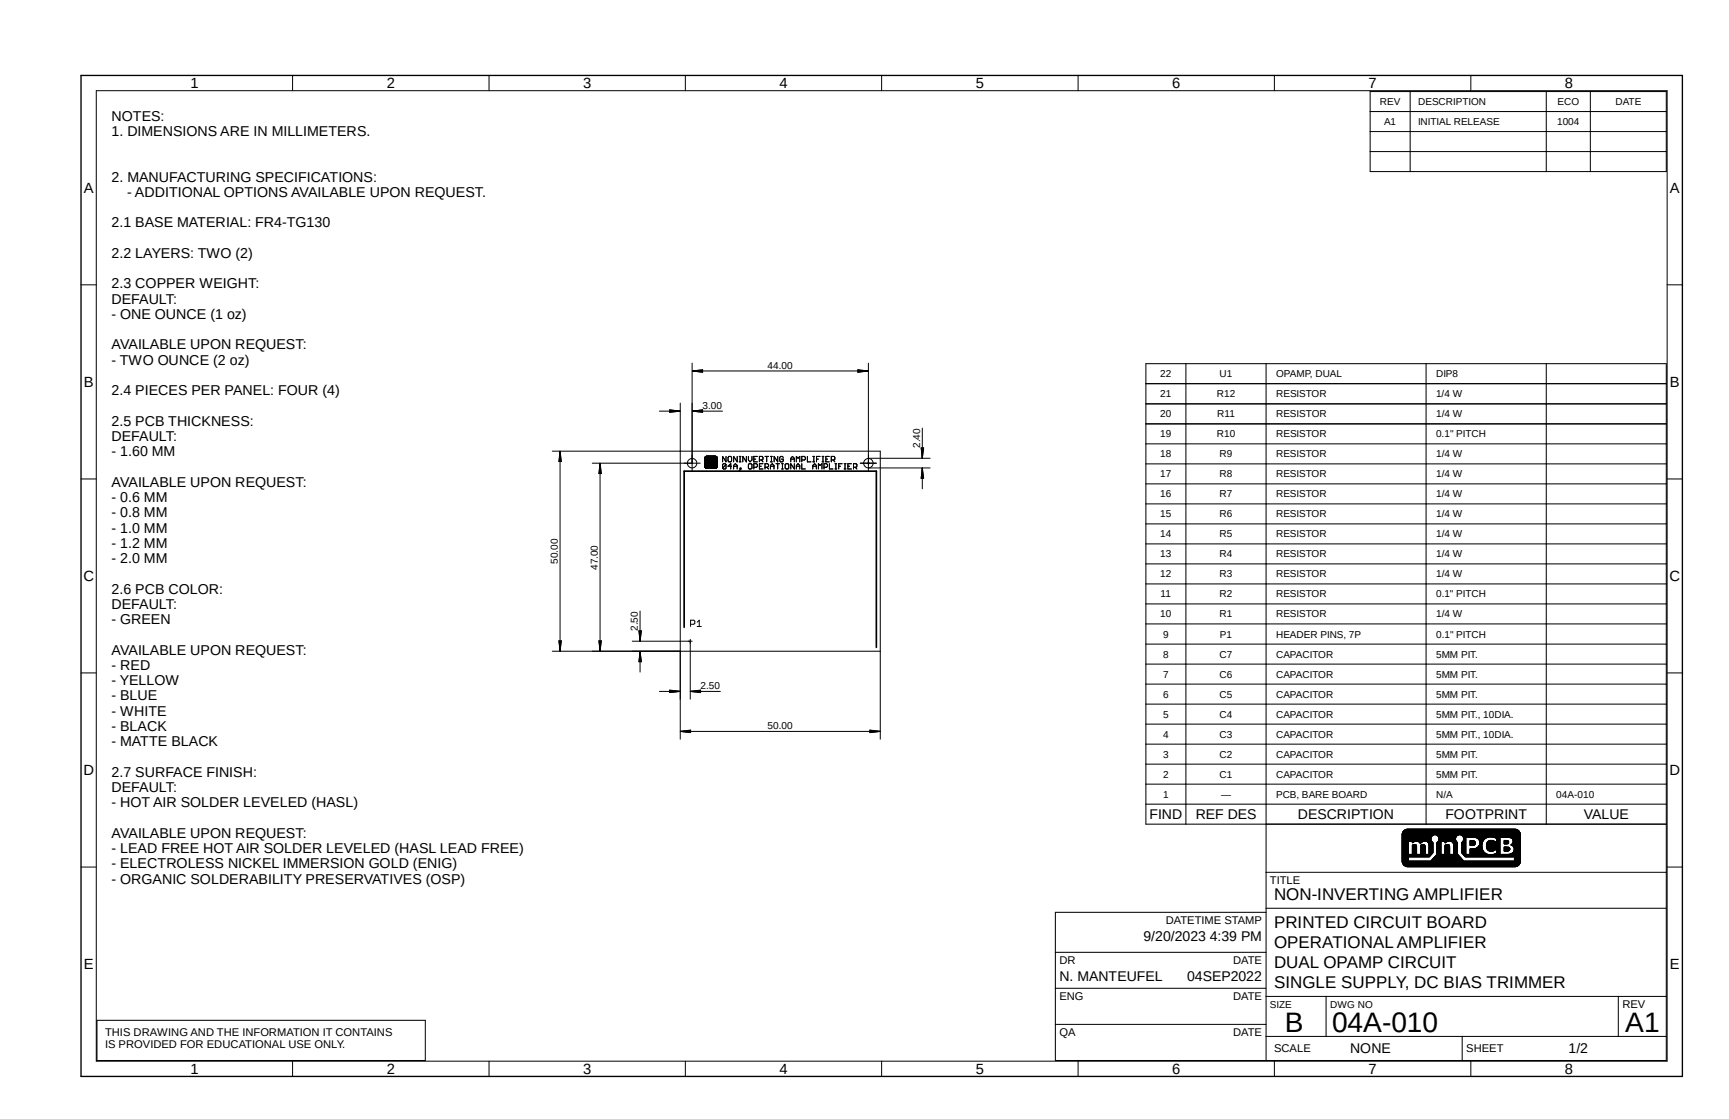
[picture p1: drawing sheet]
<svg xmlns="http://www.w3.org/2000/svg" width="432mm" height="279mm" viewBox="0 0 432 279" stroke-linecap="round" stroke-linejoin="round" font-family="sans-serif">
<path d="M19.7 18.5l400.8 250.8M420.5 18.5l-400.8 250.8" fill="none" stroke="#fff" stroke-width=".25"/>
<path d="M20.2 18.8h400v250h-400z" fill="none" stroke="#000" stroke-width=".34"/>
<g fill="none" stroke="#000" stroke-width=".25">
<path d="M73.1 18.8v3.8M122.1 18.8v3.8M171.2 18.8v3.8M220.2 18.8v3.8M269.2 18.8v3.8M318.3 18.8v3.8M367.3 18.8v3.8M24 22.6h392.3v242.4h-392.3zM342.2 22.9h73.9v19.9h-73.9zM342.2 37.8h73.9M342.2 32.9h73.9M342.2 27.9h73.9"/>
<path d="M352.2 22.9v19.9M386.2 22.9v19.9M397.2 22.9v19.9M20.2 71.1h3.8M416.3 71.1h3.9M172.8 90.7v26.9M172.9 92.6l2.6-.3v.7zM172.9 92.6h43.9M172.9 92.6l2.6 .2M172.9 92.6l2.6 .3M175.5 92.5l-2.6 .1M214.2 92.3l2.6 .3-2.6 .4z"/>
<path d="M214.2 92.5l2.6 .1M216.8 92.6l-2.6 .2M216.8 92.6l-2.6 .3M216.9 90.7v26.9M286.2 95.8h129.9M296.2 90.8v115M316.2 90.8v174M356.2 90.8v115M386.2 90.8v115M20.2 119.6h3.8M137.9 112.6h81.9v72M139.9 112.7l.3 2.5h-.6z"/>
<path d="M139.9 112.7v49.9M139.9 112.7l-.2 2.5M139.9 112.7l.1 2.5M139.9 112.7l-.3 2.5M139.9 112.7l.2 2.5M147.9 115.7h27M149.9 115.7v46.9M149.9 115.7l.3 2.5h-.6zM149.9 115.7l-.2 2.5M149.9 115.7l.1 2.5M149.9 115.7l.2 2.5M164.7 102.7h5.1"/>
<path d="M167.3 102.3l2.5 .4-2.5 .3zM167.3 102.5l2.5 .2M169.8 102.7l-2.5 .1M169.8 102.7l-2.5 .2M169.9 100.7v83.9M172.9 102.7h7.5M172.9 102.7l2.6-.4v.7zM172.9 102.7l2.6 .1M172.9 102.7l2.6 .2M175.5 102.5l-2.6 .2M176.1 116.5h3M176.1 116.2h.5"/>
<path d="M176.1 116.1h.6M176.1 116h.7M176.1 115.9h.8M176.1 115.8h.8M176.1 115.7h.8M176.1 115.6h.8M176.1 115.5h.8M176.1 115.4h.8M176.1 115.3h.8M176.1 115.2h.8M176.1 115.1h.8M176.1 115h.8"/>
<path d="M176.1 114.9h.8M176.1 114.9h.7M176.1 114.8h.7M176.1 114.8h.6M176.1 114.7h.6M176.1 114.6h.6M176.1 114.5h.7M176.1 114.4h3M176.1 114.3h3M176.1 116.7h2.9M176.1 116.6h3M176.1 114.2h3"/>
<path d="M176.1 116.8h2.9M176.1 114.1h2.9M176.2 116.8h2.8M176.2 114h2.7M176.3 116.9h2.6M176.3 114h2.6M176.4 116.9h2.4M176.7 116.5h1.7M176.7 116l-.6 .1M176.8 114.6h-.7M176.8 116.4h1.5M176.9 116.3h1.4"/>
<path d="M177 116.2h1.2M177 114.4l-.9 .1M177.1 116.1h1M177.1 116l1 .1M177.2 116h.8M177.2 116h.7M177.2 114.4h.7M177.2 115.9h.7M177.2 115.8h.7M177.2 115.7h.7M177.2 115.6h.7M177.2 115.5h.7"/>
<path d="M177.2 115.4h.7M177.2 115.3h.7M177.2 115.2h.7M177.2 115.1h.7M177.2 115h.7M177.3 114.9h.5M177.3 114.5h.5M177.4 114.8h.4M177.4 114.6h.4M177.4 114.7h.4M178.2 115.8h.9M178.2 115.7h.9"/>
<path d="M178.2 115.6h.9M178.2 115.5h.9M178.2 115.4h.9M178.2 115.3h.9M178.2 115.2h.9M178.2 115.1h.9M178.2 115h.9M178.2 114.4h.9M178.3 115.9h.8M178.3 114.9h.8M178.3 114.5h.8M178.4 116h.7"/>
<path d="M178.4 114.9h.7M178.4 114.6h.7M178.4 114.8h.7M178.4 114.7h.7M178.5 116.1h.6M178.5 116.2h.6M181.3 116l-.2-.2h-.4l-.2 .2v.9M181.3 114v1.3l-.8-1.3v1.3M181.3 116v.9l-.2 .2h-.4l-.2-.2M181.3 116l-.8 .9M182 114h.5l.2 .2v.9l-.2 .2h-.5l-.2-.2v-.9zM182.7 116.4h-.9l.7-.6v1.3"/>
<path d="M183.2 116.4h.9M183.2 117.1v-.9l.4-.4 .5 .4v.9M184.1 114v1.3l-.9-1.3v1.3M184.6 115.3h.4M184.6 114h.4M184.8 116.9h.2v.2h-.2zM184.8 114v1.3M185 117.1l-.4 .4M186.4 114v1.3l-.9-1.3v1.3M186.9 116l.2-.2h.4l.3 .2v.9l-.3 .2h-.4l-.2-.2zM186.9 114v.9l.4 .4 .5-.4v-.9M188.3 116.7h.6l.2-.3v-.4l-.2-.2h-.6v1.3"/>
<path d="M188.3 114.6h.4M189.1 114h-.8v1.3h.8M189.7 116.4h.4M189.7 114.9h.6l.2-.3v-.4l-.2-.2h-.6v1.3M190.1 114.9l.4 .4M190.5 115.8h-.8v1.3h.8M191.1 116.7h.6l.2-.3v-.4l-.2-.2h-.6v1.3M191.1 114h.8M191.5 114v1.3M191.5 116.7l.4 .4M192.4 116.4h.9M192.4 115.3h.5"/>
<path d="M192.4 114h.5M192.4 117.1v-.9l.5-.4 .4 .4v.9M192.7 114v1.3M193.8 115.8h.9M194.2 114v1.3l-.9-1.3v1.3M194.2 115.8v1.3M195.2 115.8h.4M195.2 117.1h.4M195.4 115.8v1.3M195.6 114.2l-.2-.2h-.5l-.2 .2v.9l.2 .2h.5l.2-.2v-.5h-.4M196.1 116l.2-.2h.5l.2 .2v.9l-.2 .2h-.5l-.2-.2zM197.5 114.6h.9"/>
<path d="M197.5 115.3v-.9l.4-.4 .5 .4v.9M198.4 115.8v1.3l-.9-1.3v1.3M198.9 116.4h.8M198.9 115.3v-1.3l.4 .4 .4-.4v1.3M198.9 117.1v-.9l.4-.4 .4 .4v.9M200.2 114.9h.7l.2-.3v-.4l-.2-.2h-.7v1.3M200.2 115.8v1.3h.9M201.6 114v1.3h.9M203 116.4h.9M203 115.3h.5M203 114h.5M203 117.1v-.9l.5-.4 .4 .4v.9"/>
<path d="M203.2 114v1.3M203.9 114.6h.5M204.4 117.1v-1.3l.4 .4 .5-.4v1.3M204.8 114h-.9v1.3M205.3 115.3h.4M205.3 114h.4M205.5 114v1.3M205.8 116.7h.6l.3-.3v-.4l-.3-.2h-.6v1.3M206.2 114.6h.5M207.1 114h-.9v1.3h.9M207.1 115.8v1.3h.9M207.6 114.9h.7l.2-.3v-.4l-.2-.2h-.7v1.3"/>
<path d="M208.1 114.9l.4 .4M208.5 115.8h.5M208.5 117.1h.5M208.7 115.8v1.3M209.5 116.4h.4M210.3 115.8h-.8v1.3M210.8 115.8h.5M210.8 117.1h.5M211 115.8v1.3M211.8 116.4h.4M212.6 115.8h-.8v1.3h.8M213.1 116.7h.7l.2-.3v-.4l-.2-.2h-.7v1.3"/>
<path d="M213.6 116.7l.4 .4M214.8 115.7h4.1M216.9 116.8h15.4M216.9 114.4h15.4M230 111.8h.7l-.4 2.6zM230.1 111.8l.2 2.6M230.2 111.8l.1 2.6M230.3 106.9v7.5M230.3 116.9v5.1M230.3 116.9l.4 2.5h-.7zM230.3 116.9l-.1 2.5M230.3 116.9l.2 2.5"/>
<path d="M230.3 116.9l-.2 2.5M230.3 116.9l.3 2.5M230.5 111.8l-.2 2.6M230.6 111.8l-.3 2.6M286.2 115.8h129.9M286.2 110.8h129.9M286.2 105.8h129.9M286.2 100.8h129.9M416.3 119.6h3.9M286.2 135.8h129.9M286.2 130.8h129.9M286.2 125.8h129.9"/>
<path d="M286.2 120.8h129.9M159.6 157.5h.6l-.3 2.6zM159.7 157.5l.2 2.6M159.9 152.6v7.5M160 157.5l-.1 2.6M160.1 157.5l-.2 2.6M172.4 159.6v15M172.5 155.9h.8l.2-.3v-.5l-.2-.2h-.8v1.5M174.1 155.4l.5-.5v1.5M174.1 156.4h1M286.2 155.8h129.9M286.2 150.8h129.9"/>
<path d="M286.2 145.8h129.9M286.2 140.8h129.9M20.2 168h3.8M137.9 162.6h81.9M139.6 160h.6l-.3 2.6zM139.6 160l.3 2.6M139.7 160l.2 2.6M140 160l-.1 2.6M140.1 160l-.2 2.6M149.6 160h.6l-.3 2.6zM149.7 160l.2 2.6M150 160l-.1 2.6"/>
<path d="M150.1 160l-.2 2.6M157.9 160.1h14.9M159.9 162.7v5.1M159.9 162.7l.3 2.5h-.6zM159.9 162.7l-.2 2.5M159.9 162.7l.1 2.5M159.9 162.7l.2 2.5M164.7 172.6h5.1M167.3 172.3l2.5 .3-2.5 .3zM167.3 172.5l2.5 .1M167.3 172.4l2.5 .2M169.8 172.6l-2.5 .2"/>
<path d="M169.8 172.6l-2.5 .3M172.4 172.6h7.5M172.4 172.6l2.6-.3v.6zM172.4 172.6l2.6 .2M172.4 172.6l2.6 .3M175 172.5l-2.6 .1M175 172.4l-2.6 .2M286.2 175.8h129.9M286.2 170.8h129.9M286.2 165.8h129.9M286.2 160.8h129.9M416.3 168h3.9"/>
<path d="M169.9 182.6l2.6-.3v.6zM169.9 182.6h49.9M169.9 182.6l2.6 .2M169.9 182.6l2.6 .3M172.5 182.5l-2.6 .1M172.5 182.4l-2.6 .2M217.3 182.3l2.5 .3-2.5 .3zM217.3 182.5l2.5 .1M217.3 182.4l2.5 .2M219.8 182.6l-2.5 .2M219.8 182.6l-2.5 .3M286.2 190.8h129.9"/>
<path d="M286.2 195.8h129.9M286.2 180.8h129.9M286.2 185.8h129.9M20.2 216.5h3.8M286.2 200.8h129.9M316.2 217.8h99.9M350.2 215.3h29.5M350.2 215.2h29.5M350.2 215.1h29.5M350.2 215h29.5M350.2 215h1.5M350.2 214.9h1.5"/>
<path d="M350.2 214.8h1.5M350.2 214.7h1.5M350.2 214.6h1.5M350.2 214.5h1.5M350.2 214.4h1.5M350.2 214.3h1.5M350.2 214.2h1.5M350.2 214.1h1.5M350.2 214h1.5M350.2 213.9h6.8M350.2 213.8h6.9M350.2 213.7h7"/>
<path d="M350.2 213.5h7.1M350.2 213.4h7.3M350.2 213.3h7.3M350.2 213.3h1.5M350.2 213.2h1.5M350.2 213.1h1.5M350.2 213h1.5M350.2 212.9h1.5M350.2 212.8h1.5M350.2 212.7h1.5M350.2 212.6h1.5M350.2 212.5h1.5"/>
<path d="M350.2 212.4h1.5M350.2 212.3h1.5M350.2 212.2h1.5M350.2 212.1h1.5M350.2 212h1.5M350.2 211.9h1.5M350.2 211.8h1.5M350.2 211.7h1.5M350.2 211.6h1.5M350.2 211.5h1.5M350.2 211.4h1.5M350.2 211.3h1.5"/>
<path d="M350.2 211.2h1.5M350.2 211.1h1.5M350.2 211h1.5M350.2 210.9h1.5M350.2 210.8h1.5M350.2 210.7h1.5M350.2 210.6h1.5M350.2 210.5h1.5M350.2 210.4h1.5M350.2 210.3h1.5M350.2 210.2h1.5M350.2 210.1h1.5"/>
<path d="M350.2 210.1h3.2M350.2 210h7.3M350.2 209.9h7.3M350.2 209.8h7.2M350.2 209.7h7.2M350.2 209.6h7.1M350.2 209.5h7.1M350.2 209.4h7.1M350.2 209.3h7.1M350.2 209.3h7.2M350.2 209.2h7.2M350.2 209.1h7.2"/>
<path d="M350.2 209h7.2M350.2 209h7.3M350.2 208.9h7.3M350.2 208.8h7.4M350.2 208.7h7.5M350.2 208.5h7.8M350.2 208.4h29.5M350.2 208.3h29.5M350.2 208.2h29.5M350.2 215.4h29.4M350.2 215.3h29.4M350.2 208.1h29.4"/>
<path d="M350.3 215.5h29.3M350.3 215.4h29.3M350.3 208h29.3M350.3 207.9h29.3M350.3 215.6h29.3M350.3 207.8h29.3M350.4 215.7h29.1M350.4 215.8h29.1M350.4 207.7h29.1M350.4 215.8h29M350.4 207.6h29M350.5 215.9h28.8"/>
<path d="M350.5 215.9h28.9M350.5 207.5h28.9M350.6 207.5h28.7M350.6 216h28.7M350.6 207.4h28.7M350.6 216.1h28.6M350.7 207.3h28.5M350.7 207.3h28.4M350.8 216.2h28.3M350.9 207.2h28.1M350.9 207.2h28M351 216.3h27.9"/>
<path d="M351 216.3h27.8M351.1 207.1h27.7M351.2 207.1h27.4M351.3 216.4h27.2M351.5 216.5h26.9M352.7 213.3h1.1M352.7 213.2h1.1M352.7 213.1h1.1M352.7 213h1.1M352.7 212.9h1.1M352.7 212.8h1.1M352.7 212.7h1.1"/>
<path d="M352.7 212.6h1.1M352.7 212.5h1.1M352.7 212.4h1.1M352.7 212.3h1.1M352.7 212.2h1.1M352.7 212.1h1.1M352.7 212h1.1M352.7 211.9h1.1M352.7 211.8h1.1M352.7 211.7h1.1M352.7 211.6h1.1M352.7 211.5h1.1"/>
<path d="M352.7 211.4h1.1M352.7 211.3h1.1M352.7 211.2h1.1M352.7 211.2h1M352.7 211.1h1M352.7 211h1M352.7 210.4h.1M352.7 210.2h.4M352.8 211h.9M353 210.9h.6M353 210.3h-.3M353.1 210.9h.4"/>
<path d="M353.3 210.1l-.6 .1M354.1 210.1h1.4M354.2 210.1h1.2M354.4 210.2h.8M354.4 210.3h.7M354.5 210.4h.5M354.6 210.4h.3M354.7 210.6h.1M354.7 210.5h.1M354.8 213.3h1.1M354.8 213.2h1.1M354.8 213.1h1.1"/>
<path d="M354.8 213h1.1M354.8 212.9h1.1M354.8 212.8h1.1M354.8 212.7h1.1M354.8 212.6h1.1M354.8 212.5h1.1M354.8 212.4h1.1M354.8 212.3h1.1M354.8 212.2h1.1M354.8 212.1h1.1M354.8 212h1.1M354.8 211.9h1.1"/>
<path d="M354.8 211.8h1.1M354.8 211.7h1.1M354.8 211.6h1.1M354.8 211.5h1.1M354.8 211.4h1.1M354.8 211.3h1.1M354.8 211.2h1.1M354.8 211.1h1.1M354.8 211h1M354.9 211h.9M355.1 210.9h.6M355.2 210.9h.4"/>
<path d="M356.2 210.1h1.3M356.4 210.1l1.2 .1M356.5 210.2h1.2M356.6 210.3h1.2M356.7 210.4h1.1M356.7 210.5h1.1M356.8 210.6h1M356.8 210.7h1M356.9 210.8h.9M356.9 213.3h.6M356.9 213.2h.7M356.9 213.1h.8"/>
<path d="M356.9 213h.9M356.9 212.9h.9M356.9 212.8h.9M356.9 212.7h.9M356.9 212.6h.9M356.9 212.5h.9M356.9 212.4h.9M356.9 212.3h.9M356.9 212.2h.9M356.9 212.1h.9M356.9 212h.9M356.9 211.9h.9"/>
<path d="M356.9 211.8h.9M356.9 211.7h.9M356.9 211.6h.9M356.9 211.5h.9M356.9 211.4h.9M356.9 211.3h.9M356.9 211.2h.9M356.9 211.1h.9M356.9 211h.9M356.9 210.9h.9M357 214h-6.8M357 213.8l-6.8 .1"/>
<path d="M357.2 213.7h-7M357.3 213.6h-7.1M357.4 215h8.1M357.4 214.9h8.1M357.4 213.4l-7.2 .1M357.4 209.1l-7.2 .1M357.5 214.8h7.9M357.5 210l-7.3 .1M357.5 208.8l-7.3 .1M357.6 214.7h7.7M357.7 214.6h7.5M357.7 208.7h-7.5"/>
<path d="M357.8 214.5h7.3M357.8 212.9l-.9 .1M357.9 214.4h7.1M357.9 208.6h-7.7M358 214.3h6.9M358.1 214.2h6.7M358.2 214.1h6.5M358.2 214h6.5M358.3 214h6.4M358.4 213.9h6.1M358.4 213.8h6M358.5 213.7h5.9"/>
<path d="M358.6 213.7h5.7M358.6 213.6h5.7M358.7 213.5h5.5M358.8 213.4h5.3M358.8 208.5h5.3M358.9 213.3l5.2 .1M358.9 213.3h.9M358.9 213.2h.9M358.9 213.1h.9M358.9 213h.9M358.9 212.9h.9M358.9 212.8h.9"/>
<path d="M358.9 212.7h.9M358.9 212.6h.9M358.9 212.5h.9M358.9 212.4h.9M358.9 212.3h.9M358.9 212.2h.9M358.9 212.1h.9M358.9 212h.9M358.9 211.9h.9M358.9 211.8h.9M358.9 211.7h.9M358.9 211.6h.9"/>
<path d="M358.9 211.5h.9M358.9 211.4h.9M358.9 211.3h.9M358.9 211.2h.9M358.9 211.1h.9M358.9 211h.9M358.9 210.9h.9M358.9 210.8h.9M358.9 210.7h.9M358.9 210.6h.9M358.9 210.5h.9M358.9 210.4h.9"/>
<path d="M358.9 208.6h5.2M358.9 210.3h.9M359 208.7h4.9M359.1 210.2h.7M359.2 210.1h2.4M359.2 208.8h4.5M359.2 210.1h4.5M359.2 208.9h4.4M359.3 210h4.3M359.3 209.9h4.3M359.3 209h4.3M359.3 209.8h4.3"/>
<path d="M359.3 209.1h4.3M359.4 209.8h4.2M359.4 209.7h4.1M359.4 209.3h4.1M359.4 209.2h4.1M359.4 209.6h4.1M359.4 209.5h4.1M359.4 209.4h4.1M360.9 213.3h1.1M360.9 213.2h1.1M360.9 213.1h1.1M360.9 213h1.1"/>
<path d="M360.9 212.9h1.1M360.9 212.8h1.1M360.9 212.7h1.1M360.9 212.6h1.1M360.9 212.5h1.1M360.9 212.4h1.1M360.9 212.3h1.1M360.9 212.2h1.1M360.9 212.1h1.1M360.9 212h1.1M360.9 211.9h1.1M360.9 211.8h1.1"/>
<path d="M360.9 211.7h1.1M360.9 211.6h1.1M360.9 211.5h1.1M360.9 211.4h1.1M360.9 211.3h1.1M360.9 211.2h1.1M360.9 211.1h1.1M360.9 211h1M360.9 210.4h.1M360.9 210.2h.4M361.2 210.9h.6M361.2 210.3h-.3"/>
<path d="M361.2 210.9h.5M361.4 210.1l-.5 .1M362.3 210.1h1.4M362.5 210.1l1.3 .1M362.6 210.2h1.2M362.7 210.3h1.2M362.8 210.4h1.2M362.9 210.5h1.1M362.9 210.6h1.1M363 210.7h1M363 210.8h1M363.1 211.1h.9"/>
<path d="M363.1 211h.9M363.1 210.9h.9M363.1 213.3h.9M363.1 213.2h.9M363.1 213.1h.9M363.1 213h.9M363.1 212.9h.9M363.1 212.8h.9M363.1 212.7h.9M363.1 212.6h.9M363.1 212.5h.9M363.1 212.4h.9"/>
<path d="M363.1 212.3h.9M363.1 212.2h.9M363.1 212.1h.9M363.1 212h.9M363.1 211.9h.9M363.1 211.8h.9M363.1 211.7h.9M363.1 211.6h.9M363.1 211.5h.9M363.1 211.4h.9M363.1 211.3h.9M363.1 211.2h.9"/>
<path d="M363.6 209.1l-4.2 .1M363.6 209h-4.3M365 208.5h14.7M365 208.6h14.7M365 212.9h1.1M365 212.8h1.1M365 212.7h1.1M365 212.6h1.1M365 212.5h1.1M365 212.4h1.1M365 212.3h1.1M365 212.2h1.1"/>
<path d="M365 212.1h1.1M365 212h1.1M365 211.9h1.1M365 211.8h1.1M365 211.7h1.1M365 211.6h1.1M365 211.5h1.1M365 211.4h1.1M365 211.3h1.1M365 211.2h1.1M365 211.1h1.1M365 211h1.1"/>
<path d="M365 210.9h1.1M365 210.8h1.1M365 210.7h1.1M365 210.6h1.1M365 210.5h1.1M365 210.4h1.1M365.1 210.3h1M365.1 213h1M365.2 213.1h.9M365.2 208.7h14.5M365.2 210.2h.9M365.3 213.2h.8"/>
<path d="M365.3 210.1h.8M365.3 208.8h14.4M365.3 213.3h.8M365.4 213.3l6.4 .1M365.4 210h.7M365.4 208.9h14.3M365.4 209h14.3M365.5 213.4h14.2M365.5 209.9h.6M365.5 209.8h.6M365.5 209.1h.6M365.5 209h6.3"/>
<path d="M365.5 209.7h.6M365.5 209.3h.6M365.5 209.2h.6M365.5 209.6h.6M365.5 209.5h.6M365.5 209.4h.6M365.6 213.5h14.1M365.6 213.6h14.1M365.7 213.7h14M365.8 213.8h13.9M365.9 214h13.8M365.9 213.9h13.8"/>
<path d="M367.2 213.3h4.2M367.2 213.2h4.1M367.2 213.1h3.9M367.2 213h3.7M367.2 212.9h3.6M367.2 212.8l3.5 .1M367.2 212.8h3.4M367.2 212.7h3.4M367.2 212.6l3.3 .1M367.2 212.6h3.3M367.2 212.5l3.3 .1M367.2 212.5h3.2"/>
<path d="M367.2 212.4h3.2M367.2 212.3h3.1M367.2 212.2h3.1M367.2 212.1l3 .1M367.2 212.1h3M367.2 212h3M367.2 211h.9M367.2 210.9h1.1M367.2 210.8h1.2M367.2 210.7h1.2M367.2 210.6h1.2M367.2 210.5h1.2"/>
<path d="M367.2 210.4h1.2M367.2 210.3h1.2M367.2 210.2h1.2M367.2 210.1l1.2 .1M367.2 210.1h1.1M367.2 210h1.1M367.2 210h1M367.2 209.9h.9M367.9 211.9h2.3M368.1 211.1h-.9M368.1 209.1h3.5M368.3 210.9l-1.1 .1"/>
<path d="M368.3 210.8l-1.1 .1M368.3 209.1h3.2M368.5 211.8h1.7M368.6 211.8h1.6M368.8 209.2h2.4M368.8 211.7h1.3M368.8 209.3h2.3M368.9 211.7h1.2M369 211.6h1.1M369 209.3h2M369 211.5h1.1M369.1 209.4h1.8"/>
<path d="M369.1 211.5h1M369.2 211.4h.9M369.2 209.5h1.6M369.2 211.3h.9M369.3 211.3h.8M369.3 211.2h.8M369.3 209.6h1.3M369.3 209.6h1.4M369.4 211.2h.7M369.4 209.7h1.2M369.4 211.1h.7M369.4 209.8h1.1"/>
<path d="M369.4 211h.7M369.5 210.9h.6M369.5 210.8h.6M369.5 210h.9M369.5 209.9h.9M369.5 210.7h.6M369.5 210.7h.7M369.5 210.6h.7M369.5 210.5h.7M369.5 210.4h.7M369.5 210.2h.8M369.5 210.1h.8"/>
<path d="M369.5 210h.8M370.2 210.3h-.7M370.8 209.5h-1.6M371.2 211.5h3.4M371.2 211.4h3.4M371.2 211.3h3.4M371.2 211.2h3.4M371.2 211.1h3.4M371.2 211h3.4M371.2 210.9h3.4M371.3 211.7h3.3M371.3 211.6h3.3"/>
<path d="M371.3 211.5h3.3M371.3 210.9h3.3M371.3 210.8h3.3M371.3 210.7h3.3M371.3 211.9h3.3M371.3 211.8h3.3M371.3 210.6h3.3M371.3 210.5h3.3M371.4 212h3.2M371.4 210.4h3.2M371.4 212.1h2.2M371.4 210.4h2.2"/>
<path d="M371.4 210.3h2.2M371.5 212.1h2M371.5 210.2h2M371.6 212.3h1.7M371.6 212.2h1.8M371.6 210.1l1.8 .1M371.6 210.1h1.7M371.7 212.3h1.5M371.7 210l1.5 .1M371.7 212.4h1.4M371.8 210h1.3M371.9 212.5h1.1"/>
<path d="M371.9 209.9h1.1M372 212.5h.8M372.1 209.8h.7M372.8 213.4h6.9M372.8 209h6.9M373.1 209.1h1.5M373.1 213.3h1.5M373.3 213.2h1.3M373.5 213.1h1.1M373.5 209.2h1.1M373.5 209.3h1.1M373.6 213.1h1"/>
<path d="M373.7 209.3h.9M373.8 213h.8M373.8 212.9h.8M373.8 212.8h.8M373.8 212.7h.8M373.8 212.6h.8M373.8 212.5h.8M373.8 212.4h.8M373.8 212.3h.8M373.8 212.2h.8M373.8 212.1h.8M373.8 210.4h.8"/>
<path d="M373.8 210.3h.8M373.8 210.2h.8M373.8 210.1h.8M373.8 210h.8M373.8 209.9h.8M373.8 209.8h.8M373.8 209.7h.8M373.8 209.6h.8M373.8 209.5h.8M373.8 209.4h.8M375.7 212.5h.9M375.7 212.5h1.1"/>
<path d="M375.7 212.3h1.2M375.7 212.3h1.3M375.7 212.2h1.3M375.7 212.1h1.4M375.7 212h1.4M375.7 211.9h1.4M375.7 211.8h1.4M375.7 211.8h1.3M375.7 211.7h1.3M375.7 211.6l1.3 .1M375.7 211.6h1.2M375.7 211.5h1.1"/>
<path d="M375.7 211.5h.9M375.7 210.7h.9M375.7 210.6h1M375.7 210.5h1.1M375.7 210.4h1.1M375.7 210.3h1.1M375.7 210.2h1.1M375.7 210.1h1.1M375.7 210h1M375.7 209.9h.9M375.7 209.8h.6M376.6 210.7h-.9"/>
<path d="M376.7 209.1h3M376.9 212.4h-1.2M376.9 213.3h2.8M376.9 209.1h2.8M377.1 212.1l-1.4 .1M377.2 213.2h2.5M377.3 210.9h2.4M377.3 209.2h2.4M377.4 209.3h2.3M377.4 213.1h2.3M377.4 210.9h2.3M377.4 211h2.3"/>
<path d="M377.5 213.1h2.2M377.5 211.1h2.2M377.5 209.3h2.2M377.6 210.8h2.1M377.6 213h2.1M377.6 210.7h2.1M377.6 209.4h2.1M377.7 213h2M377.7 210.7h2M377.7 209.5h2M377.7 211.2h2M377.7 210.6h2"/>
<path d="M377.8 212.9h1.9M377.8 211.2h1.9M377.8 210.5h1.9M377.8 209.6h1.9M377.8 210.4h1.9M377.8 209.7h1.9M377.9 210.4h1.8M377.9 210.3h1.8M377.9 209.8h1.8M377.9 212.8h1.8M377.9 211.3h1.8M377.9 210.2h1.8"/>
<path d="M377.9 210.1h1.8M377.9 210h1.8M377.9 209.9h1.8M378 212.7h1.7M378 212.6h1.7M378 211.4h1.7M378 211.5h1.7M378.1 212.5h1.6M378.1 211.6h1.6M378.1 211.5h1.6M378.1 212.4h1.6M378.2 212.3h1.5"/>
<path d="M378.2 212.2h1.5M378.2 212.1h1.5M378.2 212h1.5M378.2 211.9h1.5M378.2 211.8h1.5M378.2 211.7h1.5M378.2 215h1.5M378.2 214.9h1.5M378.2 214.8h1.5M378.2 214.7h1.5M378.2 214.6h1.5M378.2 214.5h1.5"/>
<path d="M378.2 214.4h1.5M378.2 214.3h1.5M378.2 214.2h1.5M378.2 214.1h1.5M378.2 214h1.5M379.7 208.4l-29.5 .1M416.1 205.8h-129.9v-115h129.9v174h-152.5v-37h52.6M416.3 216.5h3.9M263.6 237.8h52.6M316.2 226.8h99.9M24.2 254.8h82v10h-82zM263.6 255.8h52.6"/>
<path d="M263.6 246.8h52.6M316.2 248.8h99.9M316.2 258.8h99.9M331.2 248.8v10M365.2 258.8v6M404.2 248.8v10M73.1 265v3.8M122.1 265v3.8M171.2 265v3.8M220.2 265v3.8M269.2 265v3.8M318.3 265v3.8"/>
<path d="M367.3 265v3.8"/>
<circle cx="172.9" cy="115.7" r="1.18"/>
<circle cx="216.9" cy="115.7" r="1.18"/>
</g>
<path d="M170.9 156.6v-39h48v44" fill="none" stroke="#000" stroke-width=".42"/>
<g font-size="7">
<text x="320.8" y="257.8">B</text>
<text x="332.7" y="257.8">04A-010</text>
<text x="405.9" y="257.8">A1</text>
</g>
<g font-size="4.2">
<text x="318.2" y="224.8">NON-INVERTING AMPLIFIER</text>
<text x="318.2" y="231.8">PRINTED CIRCUIT BOARD</text>
<text x="318.2" y="236.8">OPERATIONAL AMPLIFIER</text>
<text x="318.2" y="241.8">DUAL OPAMP CIRCUIT</text>
<text x="318.2" y="246.8">SINGLE SUPPLY, DC BIAS TRIMMER</text>
</g>
<g font-size="3.7">
<text x="47.5" y="22.1">1</text>
<text x="96.6" y="22.1">2</text>
<text x="145.6" y="22.1">3</text>
<text x="194.6" y="22.1">4</text>
<text x="243.7" y="22.1">5</text>
<text x="292.7" y="22.1">6</text>
<text x="341.8" y="22.1">7</text>
<text x="390.8" y="22.1">8</text>
<text x="20.9" y="48.2">A</text>
<text x="417" y="48.2">A</text>
<text x="20.9" y="96.6">B</text>
<text x="417" y="96.6">B</text>
<text x="20.8" y="145.1">C</text>
<text x="416.9" y="145.1">C</text>
<text x="20.8" y="193.6">D</text>
<text x="416.9" y="193.6">D</text>
<text x="20.9" y="242.1">E</text>
<text x="417" y="242.1">E</text>
<text x="47.5" y="268.2">1</text>
<text x="96.6" y="268.2">2</text>
<text x="145.6" y="268.2">3</text>
<text x="194.6" y="268.2">4</text>
<text x="243.7" y="268.2">5</text>
<text x="292.7" y="268.2">6</text>
<text x="341.8" y="268.2">7</text>
<text x="390.8" y="268.2">8</text>
</g>
<g font-size="3.6">
<text x="27.9" y="30.1">NOTES:</text>
<text x="27.9" y="33.9">1. DIMENSIONS ARE IN MILLIMETERS.</text>
<text x="27.9" y="45.3">2. MANUFACTURING SPECIFICATIONS:</text>
<text x="31.8" y="49.1">- ADDITIONAL OPTIONS AVAILABLE UPON REQUEST.</text>
<text x="27.9" y="56.8">2.1 BASE MATERIAL: FR4-TG130</text>
<text x="27.9" y="64.4">2.2 LAYERS: TWO (2)</text>
<text x="27.9" y="72">2.3 COPPER WEIGHT:</text>
<text x="27.9" y="75.8">DEFAULT:</text>
<text x="27.9" y="79.6">- ONE OUNCE (1 oz)</text>
<text x="27.9" y="87.2">AVAILABLE UPON REQUEST:</text>
<text x="27.9" y="91.1">- TWO OUNCE (2 oz)</text>
<text x="27.9" y="98.7">2.4 PIECES PER PANEL: FOUR (4)</text>
<text x="27.9" y="106.3">2.5 PCB THICKNESS:</text>
<text x="27.9" y="110.1">DEFAULT:</text>
<text x="27.9" y="113.9">- 1.60 MM</text>
<text x="27.9" y="121.5">AVAILABLE UPON REQUEST:</text>
<text x="27.9" y="125.3">- 0.6 MM</text>
<text x="27.9" y="129.2">- 0.8 MM</text>
<text x="27.9" y="133">- 1.0 MM</text>
<text x="27.9" y="136.8">- 1.2 MM</text>
<text x="27.9" y="140.6">- 2.0 MM</text>
<text x="27.9" y="148.2">2.6 PCB COLOR:</text>
<text x="27.9" y="152">DEFAULT:</text>
<text x="27.9" y="155.8">- GREEN</text>
<text x="27.9" y="163.5">AVAILABLE UPON REQUEST:</text>
<text x="27.9" y="167.3">- RED</text>
<text x="27.9" y="171.1">- YELLOW</text>
<text x="27.9" y="174.9">- BLUE</text>
<text x="27.9" y="178.7">- WHITE</text>
<text x="27.9" y="182.5">- BLACK</text>
<text x="27.9" y="186.3">- MATTE BLACK</text>
<text x="27.9" y="193.9">2.7 SURFACE FINISH:</text>
<text x="27.9" y="197.7">DEFAULT:</text>
<text x="27.9" y="201.6">- HOT AIR SOLDER LEVELED (HASL)</text>
<text x="27.9" y="209.2">AVAILABLE UPON REQUEST:</text>
<text x="27.9" y="213">- LEAD FREE HOT AIR SOLDER LEVELED (HASL LEAD FREE)</text>
<text x="27.9" y="216.8">- ELECTROLESS NICKEL IMMERSION GOLD (ENIG)</text>
<text x="27.9" y="220.6">- ORGANIC SOLDERABILITY PRESERVATIVES (OSP)</text>
</g>
<g font-size="3.5">
<text x="287.1" y="204.5">FIND</text>
<text x="298.6" y="204.5">REF DES</text>
<text x="324.1" y="204.5">DESCRIPTION</text>
<text x="361" y="204.5">FOOTPRINT</text>
<text x="395.6" y="204.5">VALUE</text>
<text x="285.6" y="235">9/20/2023 4:39 PM</text>
<text x="264.6" y="245">N. MANTEUFEL</text>
<text x="296.5" y="245.1">04SEP2022</text>
<text x="337.2" y="263">NONE</text>
<text x="391.7" y="263">1/2</text>
</g>
<g font-size="2.8">
<text x="317.2" y="220.8">TITLE</text>
<text x="291.1" y="230.8">DATETIME STAMP</text>
<text x="264.6" y="240.8">DR</text>
<text x="307.9" y="240.8">DATE</text>
<text x="264.6" y="249.8">ENG</text>
<text x="307.9" y="249.8">DATE</text>
<text x="405.2" y="251.8">REV</text>
<text x="26.2" y="258.8">THIS DRAWING AND THE INFORMATION IT CONTAINS</text>
<text x="26.2" y="261.8">IS PROVIDED FOR EDUCATIONAL USE ONLY.</text>
<text x="264.6" y="258.8">QA</text>
<text x="307.9" y="258.8">DATE</text>
<text x="318.2" y="262.8">SCALE</text>
<text x="366.2" y="262.8">SHEET</text>
</g>
<g font-size="2.5">
<text x="344.6" y="26.2">REV</text>
<text x="354.2" y="26.2">DESCRIPTION</text>
<text x="389" y="26.2">ECO</text>
<text x="403.4" y="26.2">DATE</text>
<text x="345.7" y="31.2">A1</text>
<text x="354.2" y="31.2">INITIAL RELEASE</text>
<text x="388.9" y="31.2">1004</text>
<text x="191.7" y="92.1">44.00</text>
<text x="289.8" y="94.2">22</text>
<text x="304.6" y="94.2">U1</text>
<text x="318.7" y="94.2">OPAMP, DUAL</text>
<text x="358.6" y="94.2">DIP8</text>
<text x="289.8" y="99.2">21</text>
<text x="303.9" y="99.2">R12</text>
<text x="318.7" y="99.2">RESISTOR</text>
<text x="358.7" y="99.2">1/4 W</text>
<text x="175.5" y="102.1">3.00</text>
<text x="289.8" y="104.2">20</text>
<text x="304" y="104.2">R11</text>
<text x="318.7" y="104.2">RESISTOR</text>
<text x="358.7" y="104.2">1/4 W</text>
<text x="229.8" y="111.8" transform="rotate(-90 229.8 111.8)">2.40</text>
<text x="289.8" y="109.2">19</text>
<text x="303.9" y="109.2">R10</text>
<text x="318.7" y="109.2">RESISTOR</text>
<text x="358.7" y="109.2">0.1&quot; PITCH</text>
<text x="289.8" y="119.2">17</text>
<text x="289.8" y="114.2">18</text>
<text x="304.6" y="119.2">R8</text>
<text x="304.6" y="114.2">R9</text>
<text x="318.7" y="119.2">RESISTOR</text>
<text x="318.7" y="114.2">RESISTOR</text>
<text x="358.6" y="119.2">1/4 W</text>
<text x="358.6" y="114.2">1/4 W</text>
<text x="289.8" y="124.2">16</text>
<text x="304.6" y="124.2">R7</text>
<text x="318.7" y="124.2">RESISTOR</text>
<text x="358.6" y="124.2">1/4 W</text>
<text x="289.8" y="129.2">15</text>
<text x="304.6" y="129.2">R6</text>
<text x="318.7" y="129.2">RESISTOR</text>
<text x="358.6" y="129.2">1/4 W</text>
<text x="289.8" y="134.2">14</text>
<text x="304.6" y="134.2">R5</text>
<text x="318.7" y="134.2">RESISTOR</text>
<text x="358.6" y="134.2">1/4 W</text>
<text x="139.3" y="140.8" transform="rotate(-90 139.3 140.8)">50.00</text>
<text x="149.3" y="142.3" transform="rotate(-90 149.3 142.3)">47.00</text>
<text x="289.8" y="139.2">13</text>
<text x="304.6" y="139.2">R4</text>
<text x="318.7" y="139.2">RESISTOR</text>
<text x="358.6" y="139.2">1/4 W</text>
<text x="289.8" y="144.2">12</text>
<text x="289.9" y="149.2">11</text>
<text x="304.6" y="149.2">R2</text>
<text x="304.6" y="144.2">R3</text>
<text x="318.7" y="149.2">RESISTOR</text>
<text x="318.7" y="144.2">RESISTOR</text>
<text x="358.6" y="149.2">0.1&quot; PITCH</text>
<text x="358.6" y="144.2">1/4 W</text>
<text x="289.8" y="154.2">10</text>
<text x="304.6" y="154.2">R1</text>
<text x="318.7" y="154.2">RESISTOR</text>
<text x="358.6" y="154.2">1/4 W</text>
<text x="159.3" y="157.5" transform="rotate(-90 159.3 157.5)">2.50</text>
<text x="290.5" y="159.2">9</text>
<text x="304.7" y="159.2">P1</text>
<text x="318.7" y="159.2">HEADER PINS, 7P</text>
<text x="358.7" y="159.2">0.1&quot; PITCH</text>
<text x="290.5" y="164.2">8</text>
<text x="304.6" y="164.2">C7</text>
<text x="318.7" y="164.2">CAPACITOR</text>
<text x="358.6" y="164.2">5MM PIT.</text>
<text x="175" y="172">2.50</text>
<text x="290.5" y="169.2">7</text>
<text x="304.6" y="169.2">C6</text>
<text x="318.7" y="169.2">CAPACITOR</text>
<text x="358.6" y="169.2">5MM PIT.</text>
<text x="290.5" y="179.2">5</text>
<text x="290.5" y="174.2">6</text>
<text x="304.6" y="179.2">C4</text>
<text x="304.6" y="174.2">C5</text>
<text x="318.7" y="179.2">CAPACITOR</text>
<text x="318.7" y="174.2">CAPACITOR</text>
<text x="358.6" y="179.2">5MM PIT., 10DIA.</text>
<text x="358.6" y="174.2">5MM PIT.</text>
<text x="191.7" y="182">50.00</text>
<text x="290.5" y="184.2">4</text>
<text x="304.6" y="184.2">C3</text>
<text x="318.7" y="184.2">CAPACITOR</text>
<text x="358.6" y="184.2">5MM PIT., 10DIA.</text>
<text x="290.5" y="189.2">3</text>
<text x="304.6" y="189.2">C2</text>
<text x="318.7" y="189.2">CAPACITOR</text>
<text x="358.6" y="189.2">5MM PIT.</text>
<text x="290.5" y="194.2">2</text>
<text x="304.6" y="194.2">C1</text>
<text x="318.7" y="194.2">CAPACITOR</text>
<text x="358.6" y="194.2">5MM PIT.</text>
<text x="290.5" y="199.2">1</text>
<text x="305" y="199.2">—</text>
<text x="318.7" y="199.2">PCB, BARE BOARD</text>
<text x="358.6" y="199.2">N/A</text>
<text x="388.7" y="199.2">04A-010</text>
<text x="317.2" y="251.8">SIZE</text>
<text x="332.2" y="251.8">DWG NO</text>
</g>
</svg>
